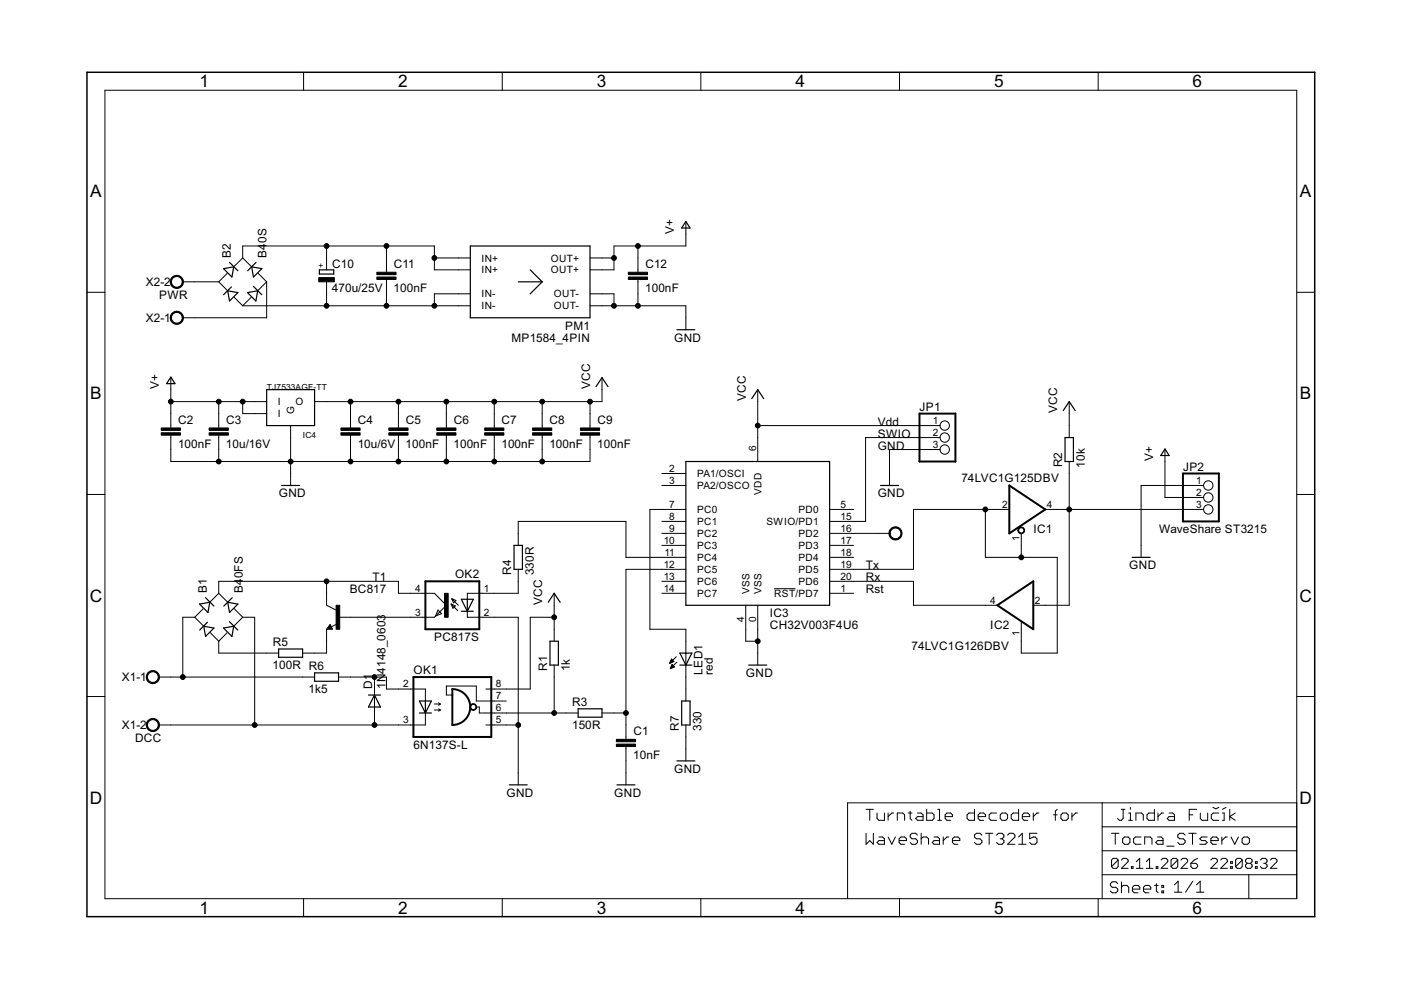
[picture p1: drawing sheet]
<svg xmlns="http://www.w3.org/2000/svg" width="297mm" height="210mm" viewBox="0 0 297 210" stroke-linecap="round" stroke-linejoin="round" font-family="sans-serif">
<g fill="none" stroke="#000" stroke-width=".21">
<path d="M22.2 19.1h252.7v171.4h-252.7zM64.4 15.3v3.8M106.5 15.3v3.8M148.6 15.3v3.8M190.7 15.3v3.8M232.8 15.3v3.8M38.8 59.8h7.6M46.4 59.8l1.9 1.9M48.2 58l-1.8 1.8M51.5 54.7v-2.5h40.6v5h7.6M51.5 54.7l1.9 1.9M51.5 54.7l-1.9 1.9"/>
<path d="M54.7 58l1.8 1.8M56.5 59.8v7.6h-17.7M56.5 59.8l-1.9 1.9M69.2 52.2v5M69.2 59.8v5M81.9 52.2v5.5M81.9 59.2v5.6M92.1 54.7h7.6M125.1 54.7h5.1M135.3 52.2v5.5M135.3 59.2v5.6M145.4 47.1v5.1h-15.2v5h-5.1"/>
<path d="M18.4 62h3.8M49.7 63l1.8 1.8M51.5 64.8h48.2M53.3 63l-1.8 1.8M99.7 62.3h-7.6v2.5M125.1 64.8h20.3v5.1M125.1 62.3h5.1v2.5M274.9 62h3.8M36.2 80.1v10.6M36.2 92.3v5.6h88.9v-5.6M36.2 85.2h20.3M46.4 85.2v5.5"/>
<path d="M46.4 92.3v5.6M51.5 85.2v2.5h5M61.6 90.2v12.7M74.3 85.2v5.5M74.3 92.3v5.6M84.5 85.2v5.5M84.5 92.3v5.6M94.6 85.2v5.5M94.6 92.3v5.6M104.8 85.2v5.5M104.8 92.3v5.6M115 85.2v5.5"/>
<path d="M115 92.3v5.6M125.1 85.2v5.5M127.6 80.1v5.1h-60.9M160.7 90.2h38.6M160.7 82.6v15.3M199.3 95.3h-10.7v7.6M199.3 92.8h-15.8v17.8h-7.6M226.7 97.9v30.4h-7.6M226.7 85.2v7.6M247 95.3v10.2h8.2M18.4 104.8h3.8M109.9 115.6v-5h22.8v7.6h12.7"/>
<path d="M140.3 100.4h5.1M140.3 102.9h5.1M140.3 110.6h5.1M140.3 113.1h5.1M140.3 115.6h5.1M145.4 108h-7.6v25.4h7.6v15.2M175.9 108h5.1M175.9 113.1h12.7M175.9 115.6h5.1M175.9 118.2h5.1M208.9 108v10.2h15.3v20.3h-7.7v-6.6M214 108h-20.3v12.7h-17.8"/>
<path d="M216.5 113.1v5.1M221.6 108h33.6M255.2 102.9h-13.3v15.3M274.9 104.8h3.8M41.3 130.9h-2.5v12.7M41.3 130.9l1.9 1.9M43.1 129.1l-1.8 1.8M44.6 134.1l1.8 1.9M46.4 125.8v-2.5h38.1v2.5h7.6l2.5 2.5-2.5 2.6h-20.3M46.4 136v2.5h12.7M46.4 125.8l1.9 1.9M46.4 125.8l-1.9 1.9"/>
<path d="M48.2 134.1l-1.8 1.9M49.7 129.1l1.8 1.8M51.5 130.9h2.5v22.8M51.5 130.9l-1.9 1.9M69.2 123.3v5l2.1 1M69.2 133.4v5.1h-5M70 132.4l.5 1h-1.3zM71.5 132.3l-1.3 .6M92.9 129.3l.7 .8-1.2 .5zM95.7 128.1l1.3 1.4M95.7 128.1l.8 .4-.5 .5zM95.8 126.9l.9 .4-.5 .5z"/>
<path d="M95.8 126.9l1.4 1.4M99.1 129.6v1.3h10.8v35.5M109.9 120.7v5.1h-10.8v1.3M117.5 130.9h-5.1v15.2h-9.4M117.5 125.8v10.2M140.3 123.3h5.1M140.3 125.8h5.1M142.3 139.9h.2M142.4 139.7l.5 .6-.9 .3zM142.4 139.8h.1M143.4 139.2l-1.4 1.4M145.4 120.7h-12.7v36.1"/>
<path d="M158.1 128.3v7.7h2.6M160.7 128.3v12.7M164.1 124.8h4.6M175.9 123.3h17.8v5h17.8M175.9 125.8h5.1M18.4 147.7h3.8M33.7 143.6h33M71.8 143.6h10.1v2.5h8.3v2.5M79.4 143.6v10.1M90.2 151.2v2.5h-56.5M92.1 149.3h1.3M92.1 150.5h1.3"/>
<path d="M93 149l.4 .3M93 150.3l.4 .2M93.4 149.3l-.4 .2M93.4 150.5l-.4 .3M95.9 147.4h-1.3v-1.9h6.4v3.1h6.3M101 149.9h.6v1.3h.7M102.4 151.2h20.2M103 153.7h6.9M117.5 141v10.2M127.6 151.2h5.1M132.7 158.3v8.1M142 140.6h.1"/>
<path d="M142 140.5h.3M142.1 140.4h.5M142.2 140.3h.7M142.2 141.7h.1M142.2 140.1h.6M142.2 141.6h.3M142.2 141.5h.6M142.3 140h.4M142.3 141.4h.7M142.3 141.2h.6M142.4 141.1h.3M142.5 141h.1"/>
<path d="M142.5 140.9l.5 .5-.9 .4zM143.5 140.4l-1.4 1.4M145.4 153.7v7.6M274.9 147.7h3.8M183.6 176.7v2.3l.8-.8 .8 .8v-2.3M183.6 171.6h1.6M184.4 171.6v2.3M185.9 172.4v1.1l.5 .4h1.1v-1.5M186.4 177.5h.7l.4 .3v1.2h-1.1l-.5-.4 .5-.4h1.1M188.3 177.5l.8 1.5 .7-1.5M188.3 172.4v1.5M189.5 172.4h-.4l-.8 .7"/>
<path d="M190.2 173.9v-1.5h1.2l.4 .4v1.1M190.6 178.2h1.6v-.4l-.4-.3h-.8l-.4 .3v.8l.4 .4h.8M192.6 172.4h.8M193 172v1.5l.4 .4M194.5 177.1l-.4-.4h-.7l-.4 .4v.4l.4 .3h.7l.4 .4v.4l-.4 .4h-.7l-.4-.4M194.5 172.4h.8l.4 .4v1.1h-1.2l-.4-.4 .4-.4h1.2M195.3 177.8l.4-.3h.8l.4 .3v1.2M195.3 176.7v2.3M196.5 171.6v2.3h1.2l.3-.4v-.7l-.3-.4h-1.2M198 177.5h.8l.4 .3v1.2h-1.2l-.3-.4 .3-.4h1.2M198.8 171.6h.4v2.3M198.8 173.9h.8"/>
<path d="M200 177.5v1.5M200.4 173.1h1.5v-.3l-.4-.4h-.7l-.4 .4v.7l.4 .4h.7M201.1 177.5h-.3l-.8 .7M201.9 178.2h1.6v-.4l-.4-.3h-.8l-.4 .3v.8l.4 .4h.8M206.6 171.6v2.3h-1.2l-.4-.4v-.7l.4-.4h1.2M207.4 173.1h1.6v-.3l-.4-.4h-.8l-.4 .4v.7l.4 .4h.8M208.2 177.1l-.4-.4h-.8l-.4 .4v.4l.4 .3h.8l.4 .4v.4l-.4 .4h-.8l-.4-.4M209 176.7h1.5M209.7 176.7v2.3M211.3 177.1l.4-.4h.7l.5 .4v.4l-.5 .3M211.3 172.4h-1.2l-.4 .4v.7l.4 .4h1.2M212.1 177.8h.3"/>
<path d="M212.1 172.8l.3-.4h.8l.4 .4v.7l-.4 .4h-.8l-.3-.4zM212.4 177.8l.5 .4v.4l-.5 .4h-.7l-.4-.4M213.6 177.1l.4-.4h.8l.4 .4v.4l-1.6 1.5h1.6M216 179h1.5M216 171.6v2.3h-1.2l-.4-.4v-.7l.4-.4h1.2M216 177.5l.7-.8v2.3M216.7 173.1h1.6v-.3l-.4-.4h-.8l-.4 .4v.7l.4 .4h.8M219.1 172.4v1.5M219.9 176.7h-1.6v1.1l.8-.3h.4l.4 .3v.8l-.4 .4h-.8l-.4-.4M220.3 172.4h-.4l-.8 .7M223.4 172.8h.8M224.2 171.6l-.4 .4v1.9"/>
<path d="M224.9 172.8l.4-.4h.8l.4 .4v.7l-.4 .4h-.8l-.4-.4zM227.3 172.4v1.5M228.4 172.4h-.4l-.7 .7M233.7 170.2v20.3M233.7 175.3h41.2M235.7 176.7h1.5M236.5 176.7v2.3M237.7 171.6h.8M238.1 171.6v1.9l-.4 .4h-.4l-.4-.4M238.4 177.5h.8l.4 .3v.8l-.4 .4h-.8l-.4-.4v-.8zM239.3 173.9h.8M239.3 172.4h.4v1.5"/>
<path d="M239.7 171.2v.4M240.8 173.9v-1.5h1.2l.4 .4v1.1M241.9 177.5h-1.2l-.4 .3v.8l.4 .4h1.2M242.7 179v-1.5h1.2l.3 .3v1.2M244.8 171.6v2.3h-1.2l-.4-.4v-.7l.4-.4h1.2M245.4 177.5h.8l.4 .3v1.2h-1.2l-.4-.4 .4-.4h1.2M245.5 172.4v1.5M246.7 172.4h-.4l-.8 .7M247.4 179.4h1.5M247.9 172.4h.7l.4 .4v1.1h-1.1l-.4-.4 .4-.4h1.1M251.3 177.1l-.4-.4h-.8l-.4 .4v.4l.4 .3h.8l.4 .4v.4l-.4 .4h-.8l-.4-.4M252.1 176.7h1.5"/>
<path d="M252.1 172.8h.8M252.8 176.7v2.3M253.7 171.6h-1.6v2.3M254.5 172.4v1.1l.4 .4h1.2v-1.5M255.9 177.5h-1.1l-.4 .3 .4 .4h.7l.4 .4-.4 .4h-1.1M256.7 178.2h1.6v-.4l-.4-.3h-.8l-.4 .3v.8l.4 .4h.8M257.2 171.2l.6 .3 .6-.3M258.4 172.4h-1.2l-.4 .4v.7l.4 .4h1.2M259.1 177.5v1.5M259.2 172.4h.3v1.5h-.3M259.9 171.2l-.7 .4M260.2 177.5h-.4l-.7 .7"/>
<path d="M260.7 171.6v2.3M261 177.5l.8 1.5 .8-1.5M261.9 172.4l-1.2 .7 1.2 .8M263.7 177.5h.8l.4 .3v.8l-.4 .4h-.8l-.3-.4v-.8zM274.9 170.2h-95.2v20.3M64.4 190.5v3.9M106.5 190.5v3.9M148.6 190.5v3.9M190.7 190.5v3.9M232.8 190.5v3.9M233.7 185.5h41.2M233.7 180.4h41.2"/>
<path d="M237 187.3l-.4-.3h-.8l-.4 .3v.4l.4 .4h.8l.4 .4v.4l-.4 .4h-.8l-.4-.4M237.1 182.4l-.4-.4h-.7l-.3 .4v1.3M237.1 182.4v1.3l-.4 .4h-.7l-.3-.4M237.1 182.4l-1.4 1.3M237.8 182.4l.3-.4h.7l.4 .4v.3l-1.4 1.4h1.4M237.8 187v2.3M237.8 188.1l.3-.4h.8l.4 .4v1.2M239.9 183.7h.3v.4h-.3zM240.1 188.5h1.6v-.4l-.4-.4h-.8l-.4 .4v.8l.4 .4h.8M240.9 184.1h1.4M240.9 182.7l.7-.7v2.1M242.4 188.5h1.6v-.4l-.4-.4h-.8l-.4 .4v.8l.4 .4h.8"/>
<path d="M243 184.1h1.4M243 182.7l.7-.7v2.1M244.8 187.7h.8M245.1 183.7h.4v.4h-.4zM245.2 187.3v1.6l.4 .4M246.2 182.4l.3-.4h.7l.4 .4v.3l-1.4 1.4h1.4M246.3 187.7h.4v.4h-.4zM246.3 188.9h.4v.4h-.4zM249 187.6l.8-.8v2.4M249 189.2h1.6M249.7 182.4v1.3l-.4 .4h-.7l-.3-.4M249.7 182.4l-.4-.4h-.7l-.3 .4v1.3"/>
<path d="M249.7 182.4l-1.4 1.3M250.4 182.4l.3-.4h.8l.3 .4v.3l-1.4 1.4h1.4M252.5 183h1.1l.3 .4v.3l-.3 .4h-.7l-.4-.4zM252.9 186.8l-1.5 2.4M253.7 187.6l.8-.8v2.4M253.7 189.2h1.5M253.9 182l-.7 .4-.7 .6M256.7 182.4l.4-.4h.7l.3 .4v.3l-1.4 1.4h1.4M258.8 182.4l.4-.4h.7l.3 .4v.3l-1.4 1.4h1.4M260.9 183.7h.4v.4h-.4zM260.9 182.7h.4v.3h-.4zM263.4 182.4v1.3l-.4 .4h-.7l-.3-.4"/>
<path d="M263.4 182.4l-.4-.4h-.7l-.3 .4v1.3M263.4 182.4l-1.4 1.3M264.4 183l-.3-.3v-.3l.3-.4h.7l.4 .4v.3l-.4 .3M264.4 183l-.3 .4v.3l.3 .4h.7l.4-.4v-.3l-.4-.4M264.4 183h.7M264.8 185.5v5M266.2 183.7h.3v.4h-.3zM266.2 182.7h.3v.3h-.3zM267.2 182.4l.4-.4h.7l.3 .4v.3l-.3 .3M267.9 183h.4M268.3 183l.3 .4v.3l-.3 .4h-.7l-.4-.4M269.3 182.4l.4-.4h.7l.3 .4v.3l-1.4 1.4h1.4"/>
<circle cx="200.3" cy="95.3" r=".99"/>
<circle cx="200.3" cy="90.2" r=".99"/>
<circle cx="200.3" cy="92.8" r=".99"/>
<circle cx="256.2" cy="105.5" r=".99"/>
<circle cx="256.2" cy="108" r=".99"/>
<circle cx="256.2" cy="102.9" r=".99"/>
</g>
<g fill="none" stroke="#000" stroke-width=".25">
<path d="M47.4 57l2.2-.4-.4 2.1zM48.7 55.6l1.7 1.8M53.4 56.6l2.1 .4-1.8 1.7zM54.3 55.6l-1.8 1.8M67.7 57.2h3.1v.9h-3.1zM99.7 52.2h25.4v15.2h-25.4zM109.9 59.8h5.1M112.4 57.2l2.6 2.6M115 59.8l-2.6 2.5M145.4 46.9l.9 1.4h-1.8zM36.2 79.9l.9 1.4h-1.8zM48.3 61.7l2.1 .3-1.7 1.8z"/>
<path d="M49.1 60.8l-1.7 1.7M52.5 62l2.1-.3-.3 2.1zM53.7 60.7l1.8 1.8M143.5 69.9h3.8M56.5 82.6h10.2v7.6h-10.2zM126.4 82l1.2-1.9 1.3 1.9M145.4 97.9h30.5v30.4h-30.5zM159.4 84.5l1.3-1.9 1.2 1.9M225.4 87.1l1.3-1.9 1.3 1.9M225.8 92.8h1.8v5.1h-1.8zM247 95.2l.9 1.4h-1.8zM59.7 102.9h3.8"/>
<path d="M109 115.6h1.8v5.1h-1.8zM186.7 102.9h3.8M240 118.2h3.8M42.3 128.1l2.2-.4-.4 2.2zM43.2 132.8l2.2 .4-1.8 1.7zM43.6 126.7l1.8 1.8M44 131.9l-1.7 1.7M47.4 133.2l2.2-.4-.4 2.1zM48.3 127.7l2.1 .4-1.7 1.8zM48.6 131.8l1.8 1.8M49.2 126.7l-1.7 1.8M59.1 137.6h5.1v1.8h-5.1z"/>
<path d="M70 132.9l-.1 .3h.4l-.3-.5-.5 .6h.8M97.8 127.1h2.6l-1.3 2.5zM97.8 129.6h2.6M99.1 127.1v2.5M116.2 127.7l1.3-1.9 1.3 1.9M116.6 136h1.8v5h-1.8zM144.1 138.5h2.6l-1.3 2.5zM66.7 142.7h5.1v1.7h-5.1zM78.1 147.4h2.6M79.4 147.4l1.3 2.5h-2.6zM88.9 148.6h2.6l-1.3 2.6zM88.9 151.2h2.6"/>
<path d="M90.2 148.6v2.6M122.6 150.3h5v1.8h-5zM144.1 141h2.6M144.5 148.6h1.8v5.1h-1.8zM158.7 141h3.9M108 166.4h3.8M130.8 166.4h3.8M143.5 161.3h3.8"/>
</g>
<path d="M194.9 87.7h7.7v10.2h-7.7zM214 102.9l7.6 5.1-7.6 5.1zM250.8 100.4h7.6v10.2h-7.6zM90.2 123.3h11.4v10.1h-11.4zM211.5 128.3l7.6-5v10.1zM87.7 143.6h16.5v12.7h-16.5zM95.9 146.1a3.8 3.8 0 0 1 3.8 3.8 3.8 3.8 0 0 1-3.8 3.8z" fill="none" stroke="#000" stroke-width=".42"/>
<g fill="#000" stroke="#000" stroke-width=".21">
<path d="M36.5 58.8a1.4 1.4 0 0 1 2.2 .2 1.4 1.4 0 0 1-.8 2.1 1.4 1.4 0 0 1-1.8-1.3h.2a1.15 1.15 0 0 1 1.7-1.1 1.15 1.15 0 0 1 .2 1.9 1.15 1.15 0 0 1-1.8-.6l-.1-.2h-.2z" fill-rule="evenodd"/>
<path d="M36.5 66.4a1.4 1.4 0 0 1 2.2 .3 1.4 1.4 0 0 1-.8 2 1.4 1.4 0 0 1-1.8-1.3h.2a1.15 1.15 0 0 1 1.7-1.1 1.15 1.15 0 0 1 .2 1.9 1.15 1.15 0 0 1-1.8-.5l-.1-.3h-.2z" fill-rule="evenodd"/>
<path d="M188.8 112.1a1.39 1.39 0 0 1 2.3 .3 1.39 1.39 0 0 1-.9 2 1.39 1.39 0 0 1-1.7-1.3h.2a1.15 1.15 0 0 1 1.6-1.1 1.15 1.15 0 0 1 .3 1.9 1.15 1.15 0 0 1-1.8-.5l-.1-.3h-.2z" fill-rule="evenodd"/>
<path d="M216 112a.71 .71 0 0 1 1.1 .1 .71 .71 0 0 1-.4 1 .71 .71 0 0 1-.9-.6h.2a.56 .56 0 0 1 .7-.6 .56 .56 0 0 1 .2 .9 .56 .56 0 0 1-.9-.2l-.2-.1z" fill-rule="evenodd"/>
<path d="M31.4 142.6a1.4 1.4 0 0 1 2.2 .2 1.4 1.4 0 0 1-.8 2.1 1.4 1.4 0 0 1-1.8-1.3h.3a1.15 1.15 0 0 1 1.6-1.1 1.15 1.15 0 0 1 .3 1.9 1.15 1.15 0 0 1-1.9-.6v-.2h-.3z" fill-rule="evenodd"/>
<path d="M31.4 152.8a1.4 1.4 0 0 1 2.2 .2 1.4 1.4 0 0 1-.8 2.1 1.4 1.4 0 0 1-1.8-1.4h.3a1.15 1.15 0 0 1 1.6-1 1.15 1.15 0 0 1 .3 1.9 1.15 1.15 0 0 1-1.9-.6v-.3h-.3z" fill-rule="evenodd"/>
<path d="M99.8 149.5a.71 .71 0 0 1 1.1 0 .71 .71 0 0 1-.4 1.1 .71 .71 0 0 1-.9-.7h.2a.56 .56 0 0 1 .7-.5 .56 .56 0 0 1 .2 .9 .56 .56 0 0 1-.9-.2l-.2-.2z" fill-rule="evenodd"/>
<circle cx="69.2" cy="52.2" r=".51"/>
<circle cx="81.9" cy="52.2" r=".51"/>
<circle cx="92.1" cy="54.7" r=".51"/>
<circle cx="130.2" cy="54.7" r=".51"/>
<circle cx="135.3" cy="52.2" r=".51"/>
<circle cx="69.2" cy="64.8" r=".51"/>
<circle cx="81.9" cy="64.8" r=".51"/>
<circle cx="92.1" cy="64.8" r=".51"/>
<circle cx="130.2" cy="64.8" r=".51"/>
<circle cx="135.3" cy="64.8" r=".51"/>
<circle cx="36.2" cy="85.2" r=".51"/>
<circle cx="46.4" cy="85.2" r=".51"/>
<circle cx="46.4" cy="97.9" r=".51"/>
<circle cx="51.5" cy="85.2" r=".51"/>
<circle cx="61.6" cy="97.9" r=".51"/>
<circle cx="74.3" cy="85.2" r=".51"/>
<circle cx="74.3" cy="97.9" r=".51"/>
<circle cx="84.5" cy="85.2" r=".51"/>
<circle cx="84.5" cy="97.9" r=".51"/>
<circle cx="94.6" cy="85.2" r=".51"/>
<circle cx="94.6" cy="97.9" r=".51"/>
<circle cx="104.8" cy="85.2" r=".51"/>
<circle cx="104.8" cy="97.9" r=".51"/>
<circle cx="115" cy="85.2" r=".51"/>
<circle cx="115" cy="97.9" r=".51"/>
<circle cx="125.1" cy="85.2" r=".51"/>
<circle cx="160.7" cy="90.2" r=".51"/>
<circle cx="208.9" cy="108" r=".51"/>
<circle cx="216.5" cy="118.2" r=".51"/>
<circle cx="226.7" cy="108" r=".51"/>
<circle cx="69.2" cy="123.3" r=".51"/>
<circle cx="117.5" cy="130.9" r=".51"/>
<circle cx="160.7" cy="136" r=".51"/>
<circle cx="38.8" cy="143.6" r=".51"/>
<circle cx="54" cy="153.7" r=".51"/>
<circle cx="79.4" cy="153.7" r=".51"/>
<circle cx="79.4" cy="143.6" r=".51"/>
<circle cx="109.9" cy="153.7" r=".51"/>
<circle cx="117.5" cy="151.2" r=".51"/>
<circle cx="132.7" cy="151.2" r=".51"/>
</g>
<g fill="#000" stroke="#000" stroke-width=".21">
<path d="M67.6 58.9h3.3v.9h-3.3zM79.9 58.7h4.1v.5h-4.1zM79.9 57.7h4.1v.5h-4.1zM133.2 58.7h4.1v.5h-4.1zM133.2 57.7h4.1v.5h-4.1zM34.2 91.8h4v.5h-4zM34.2 90.7h4v.5h-4zM44.3 91.8h4.1v.5h-4.1zM44.3 90.7h4.1v.5h-4.1zM72.3 91.8h4v.5h-4zM72.3 90.7h4v.5h-4zM82.4 91.8h4.1v.5h-4.1z"/>
<path d="M82.4 90.7h4.1v.5h-4.1zM92.6 91.8h4.1v.5h-4.1zM92.6 90.7h4.1v.5h-4.1zM102.8 91.8h4v.5h-4zM102.8 90.7h4v.5h-4zM112.9 91.8h4.1v.5h-4.1zM112.9 90.7h4.1v.5h-4.1zM123.1 91.8h4v.5h-4zM123.1 90.7h4v.5h-4zM71.3 128.3h.7v5.1h-.7zM94.3 125.8h.7v5.1h-.7zM130.7 157.8h4v.5h-4z"/>
<path d="M130.7 156.8h4v.5h-4z"/>
</g>
<path d="M18.4 15.3h260.3v179.1h-260.3z" fill="none" stroke="#000" stroke-width=".32"/>
<g font-size="4.1">
<text x="42.3" y="18.5">1</text>
<text x="84.4" y="18.5">2</text>
<text x="126.5" y="18.5">3</text>
<text x="168.6" y="18.5">4</text>
<text x="210.8" y="18.5">5</text>
<text x="252.9" y="18.5">6</text>
<text x="19.1" y="41.9">A</text>
<text x="275.6" y="41.9">A</text>
<text x="19.1" y="84.7">B</text>
<text x="275.6" y="84.7">B</text>
<text x="19" y="127.6">C</text>
<text x="275.5" y="127.6">C</text>
<text x="19" y="170.4">D</text>
<text x="275.5" y="170.4">D</text>
<text x="42.3" y="193.7">1</text>
<text x="84.4" y="193.7">2</text>
<text x="126.5" y="193.7">3</text>
<text x="168.6" y="193.7">4</text>
<text x="210.8" y="193.7">5</text>
<text x="252.9" y="193.7">6</text>
</g>
<g font-size="2.8">
<text x="56.5" y="51.5" transform="rotate(-90 56.5 51.5)">0S</text>
<text x="142.9" y="49.6" transform="rotate(-90 142.9 49.6)">V+</text>
<text x="48.9" y="54.6" transform="rotate(-90 48.9 54.6)">B2</text>
<text x="56.5" y="54.6" transform="rotate(-90 56.5 54.6)">B4</text>
<text x="70.4" y="56.7">C10</text>
<text x="83.5" y="56.8">C11</text>
<text x="136.8" y="56.8">C12</text>
<text x="30.9" y="60.7">X2-2</text>
<text x="33.7" y="63.4">PWR</text>
<text x="70.4" y="61.8">470u/25V</text>
<text x="83.5" y="61.9">100nF</text>
<text x="136.8" y="61.9">100nF</text>
<text x="30.9" y="68.3">X2-1</text>
<text x="119.8" y="69.9">PM1</text>
<text x="108.4" y="72.5">MP1584_4PIN</text>
<text x="142.9" y="72.5">GND</text>
<text x="33.7" y="82.6" transform="rotate(-90 33.7 82.6)">V+</text>
<text x="125.1" y="82.6" transform="rotate(-90 125.1 82.6)">VCC</text>
<text x="37.8" y="89.9">C2</text>
<text x="47.9" y="89.9">C3</text>
<text x="75.9" y="89.9">C4</text>
<text x="86" y="89.9">C5</text>
<text x="96.2" y="89.9">C6</text>
<text x="106.4" y="89.9">C7</text>
<text x="116.5" y="89.9">C8</text>
<text x="126.7" y="89.9">C9</text>
<text x="158.1" y="85.1" transform="rotate(-90 158.1 85.1)">VCC</text>
<text x="195" y="87.1">JP1</text>
<text x="224.1" y="87.7" transform="rotate(-90 224.1 87.7)">VCC</text>
<text x="37.7" y="94.9">100nF</text>
<text x="47.9" y="94.9">10u/16V</text>
<text x="75.8" y="94.9">10u/6V</text>
<text x="86" y="94.9">100nF</text>
<text x="96.2" y="94.9">100nF</text>
<text x="106.3" y="94.9">100nF</text>
<text x="116.5" y="94.9">100nF</text>
<text x="126.6" y="94.9">100nF</text>
<text x="186.1" y="90.2">Vdd</text>
<text x="186.1" y="92.8">SWIO</text>
<text x="186.1" y="95.3">GND</text>
<text x="225.2" y="99.1" transform="rotate(-90 225.2 99.1)">R2</text>
<text x="230" y="99.1" transform="rotate(-90 230 99.1)">10k</text>
<text x="244.5" y="97.8" transform="rotate(-90 244.5 97.8)">V+</text>
<text x="250.9" y="99.8">JP2</text>
<text x="59.1" y="105.5">GND</text>
<text x="186.1" y="105.5">GND</text>
<text x="203.8" y="102.2">74LVC1G125DBV</text>
<text x="219.1" y="113">IC1</text>
<text x="245.8" y="113.1">WaveShare ST3215</text>
<text x="43.8" y="125.7" transform="rotate(-90 43.8 125.7)">B1</text>
<text x="51.5" y="125.7" transform="rotate(-90 51.5 125.7)">B4</text>
<text x="51.5" y="122.6" transform="rotate(-90 51.5 122.6)">0FS</text>
<text x="74.1" y="125.8">BC817</text>
<text x="78.9" y="123.2">T1</text>
<text x="96.5" y="122.6">OK2</text>
<text x="108.4" y="121.9" transform="rotate(-90 108.4 121.9)">R4</text>
<text x="113.2" y="122" transform="rotate(-90 113.2 122)">330R</text>
<text x="183.6" y="120.7">Tx</text>
<text x="183.6" y="123.2">Rx</text>
<text x="183.6" y="125.8">Rst</text>
<text x="239.4" y="120.7">GND</text>
<text x="114.9" y="128.3" transform="rotate(-90 114.9 128.3)">VCC</text>
<text x="163.2" y="130.9">IC3</text>
<text x="57.9" y="137">R5</text>
<text x="92.1" y="135.9">PC817S</text>
<text x="163.2" y="133.4">CH32V003F4U6</text>
<text x="193.2" y="137.7">74LVC1G126DBV</text>
<text x="210" y="133.3">IC2</text>
<text x="57.8" y="141.8">100R R6</text>
<text x="81.7" y="142.8" transform="rotate(-90 81.7 142.8)">4148_0603</text>
<text x="87.7" y="142.9">OK1</text>
<text x="116" y="142.2" transform="rotate(-90 116 142.2)">R1</text>
<text x="120.8" y="142.3" transform="rotate(-90 120.8 142.3)">1k</text>
<text x="149" y="143" transform="rotate(-90 149 143)">LED1</text>
<text x="151.1" y="143.1" transform="rotate(-90 151.1 143.1)">red</text>
<text x="158.2" y="143.6">GND</text>
<text x="25.8" y="144.5">X1-1</text>
<text x="65.4" y="146.9">1k5</text>
<text x="78.9" y="146.1" transform="rotate(-90 78.9 146.1)">D1</text>
<text x="81.7" y="146.1" transform="rotate(-90 81.7 146.1)">1N</text>
<text x="121.3" y="149.7">R3</text>
<text x="25.8" y="154.6">X1-2</text>
<text x="121.3" y="154.5">150R</text>
<text x="134.3" y="155.9">C1</text>
<text x="143.9" y="154.9" transform="rotate(-90 143.9 154.9)">R7</text>
<text x="148.7" y="155" transform="rotate(-90 148.7 155)">330</text>
<text x="28.6" y="157.4">DCC</text>
<text x="87.6" y="158.8">6N137S-L</text>
<text x="134.2" y="161">10nF</text>
<text x="142.9" y="163.9">GND</text>
<text x="107.4" y="169">GND</text>
<text x="130.2" y="169">GND</text>
</g>
<g font-size="2.4">
<text x="102.1" y="58">IN+</text>
<text x="102.1" y="55.4">IN+</text>
<text x="116.8" y="58">OUT+</text>
<text x="116.8" y="55.4">OUT+</text>
<text x="102.1" y="65.6">IN-</text>
<text x="102.1" y="63.1">IN-</text>
<text x="117.4" y="65.6">OUT-</text>
<text x="117.4" y="63.1">OUT-</text>
<text x="58.9" y="85.9">I</text>
<text x="58.9" y="88.5">I</text>
<text x="62.4" y="87.9" transform="rotate(-90 62.4 87.9)">G</text>
<text x="62.6" y="85.9">O</text>
<text x="197.8" y="89.9">1</text>
<text x="160.3" y="95.5" transform="rotate(-90 160.3 95.5)">6</text>
<text x="197.8" y="92.4">2</text>
<text x="197.8" y="95">3</text>
<text x="141.9" y="100">2</text>
<text x="147.8" y="101.2">PA1/OSCI</text>
<text x="141.9" y="102.6">3</text>
<text x="141.9" y="107.7">7</text>
<text x="147.8" y="103.7">PA2/OSCO</text>
<text x="161.4" y="104.9" transform="rotate(-90 161.4 104.9)">VDD</text>
<text x="178.2" y="107.7">5</text>
<text x="212.4" y="107.7">2</text>
<text x="222" y="107.7">4</text>
<text x="253.6" y="102.6">1</text>
<text x="253.6" y="105.1">2</text>
<text x="253.6" y="107.7">3</text>
<text x="141.9" y="110.2">8</text>
<text x="141.9" y="112.7">9</text>
<text x="147.8" y="108.8">PC0</text>
<text x="147.8" y="111.3">PC1</text>
<text x="147.8" y="113.9">PC2</text>
<text x="162.5" y="111.3">SWIO/PD1</text>
<text x="169.3" y="108.8">PD0</text>
<text x="169.3" y="113.9">PD2</text>
<text x="178.2" y="110.2">15</text>
<text x="178.2" y="112.7">16</text>
<text x="140.7" y="115.3">10</text>
<text x="140.9" y="117.8">11</text>
<text x="147.8" y="116.4">PC3</text>
<text x="147.8" y="118.9">PC4</text>
<text x="169.3" y="116.4">PD3</text>
<text x="169.3" y="118.9">PD4</text>
<text x="178.2" y="115.3">17</text>
<text x="178.2" y="117.8">18</text>
<text x="216.2" y="114.6" transform="rotate(-90 216.2 114.6)">1</text>
<text x="88" y="125.4">4</text>
<text x="102.6" y="125.4">1</text>
<text x="140.7" y="120.4">12</text>
<text x="140.7" y="122.9">13</text>
<text x="140.7" y="125.4">14</text>
<text x="147.8" y="121.5">PC5</text>
<text x="147.8" y="124">PC6</text>
<text x="158.9" y="126" transform="rotate(-90 158.9 126)">VSS</text>
<text x="161.4" y="126" transform="rotate(-90 161.4 126)">VSS</text>
<text x="169.3" y="121.5">PD5</text>
<text x="169.3" y="124">PD6</text>
<text x="178.2" y="120.4">19</text>
<text x="178.2" y="122.9">20</text>
<text x="178.2" y="125.4">1</text>
<text x="88" y="130.5">3</text>
<text x="102.6" y="130.5">2</text>
<text x="147.8" y="126.5">PC7</text>
<text x="157.8" y="131.8" transform="rotate(-90 157.8 131.8)">4</text>
<text x="160.3" y="131.8" transform="rotate(-90 160.3 131.8)">0</text>
<text x="164.2" y="126.5">RST/PD7</text>
<text x="209.9" y="128">4</text>
<text x="219.4" y="128">2</text>
<text x="216.2" y="134.9" transform="rotate(-90 216.2 134.9)">1</text>
<text x="85.5" y="145.7">2</text>
<text x="105.1" y="145.7">8</text>
<text x="105.1" y="148.3">7</text>
<text x="85.5" y="153.4">3</text>
<text x="105.1" y="150.8">6</text>
<text x="105.1" y="153.4">5</text>
</g>
<g font-size="2">
<text x="68.7" y="56.8" transform="rotate(-90 68.7 56.8)">+</text>
<text x="56.6" y="82.6">TJ7533AGF-</text>
<text x="67.1" y="82.6">TT</text>
<text x="64.2" y="92.8">IC4</text>
</g>
</svg>
